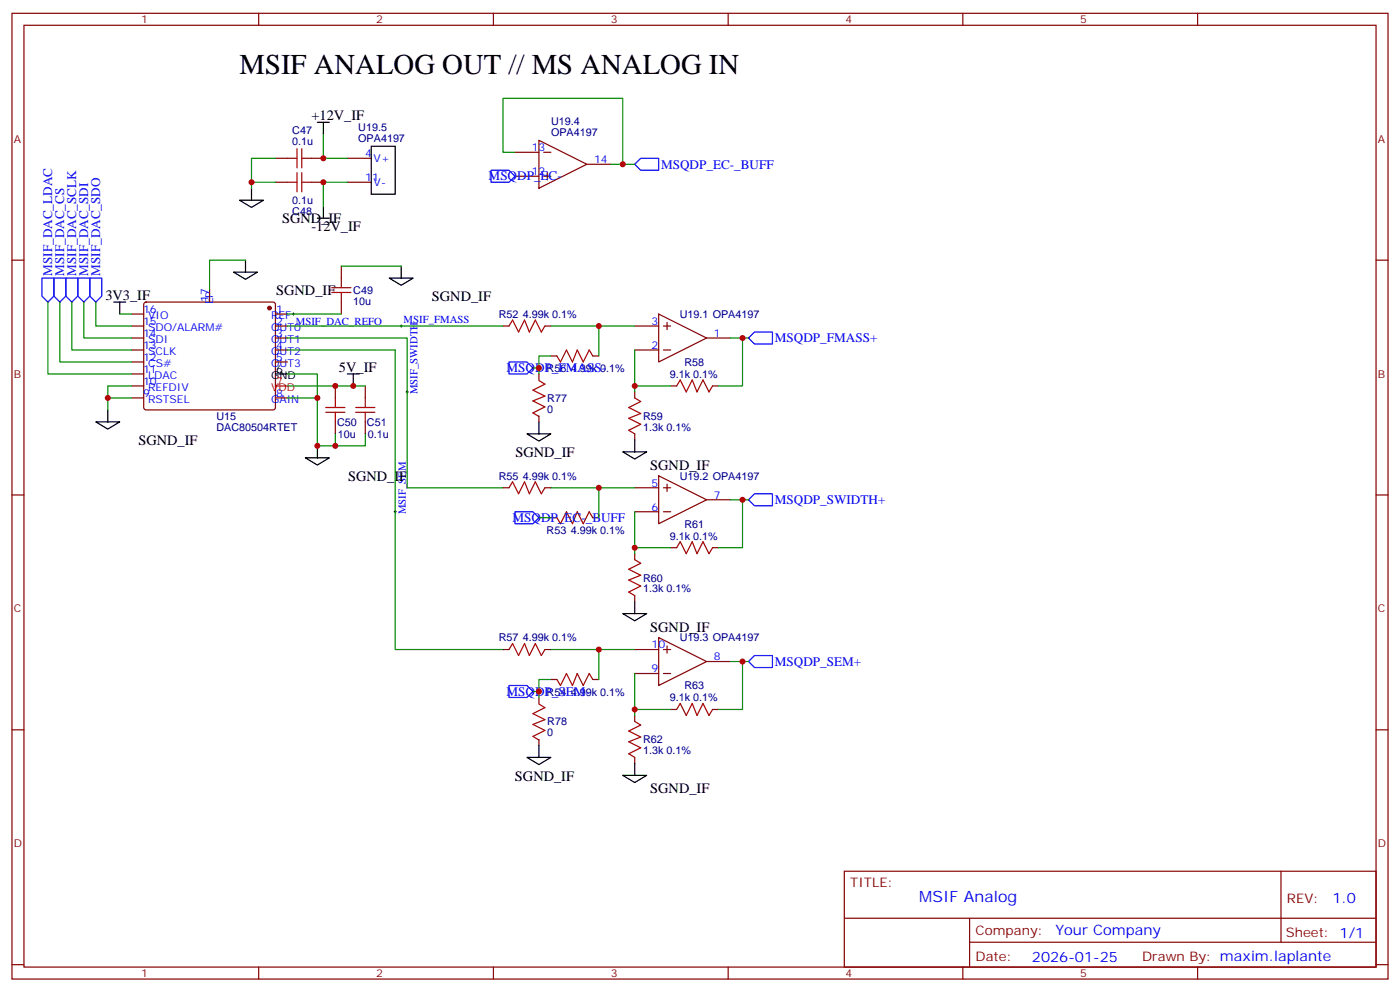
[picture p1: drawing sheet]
<svg xmlns="http://www.w3.org/2000/svg" width="412mm" height="292mm" viewBox="0 0 412 292" stroke-linecap="round" stroke-linejoin="round" font-family="sans-serif">
<g fill="none" stroke="#870000" stroke-width=".35">
<path d="M3.5 3.9h405.4v284.4h-405.4zM7.1 7.4h398.2v277.3h-398.2zM76.2 3.9v3.5M145.3 3.9v3.5M214.5 3.9v3.5M283.6 3.9v3.5M352.8 3.9v3.5M81.1 46.6h3.6M81.1 53.7h3.6M91.7 46.6h3.5M91.7 53.7h3.5M102.3 46.6h7.1"/>
<path d="M102.3 53.7h7.1M151.7 44.8h7M151.7 51.9h7M158.7 41.3l14.2 7.1-14.2 7zM160.2 44.8h2.1M160.2 51.9h2.1M161.2 50.8v2.2M172.9 48.4h7M3.5 76.6h3.6M100.5 78.4v3.5M405.3 76.6h3.6M38.8 96h3.5"/>
<path d="M38.8 99.5h3.5M38.8 92.5h3.5M42.6 89.1l.4-.2h37.4l.5 .2 .2 .5v30.4l-.2 .5-.5 .2h-37.4l-.5-.2-.2-.5v-30.4zM61.7 85.4v3.5M81.1 96h3.6M81.1 99.5h3.6M81.1 92.5h3.6M100.5 88.9v3.6M148.2 96h1.7M160.5 96h1.8M187 96h7M194 92.5l14.1 7-14.1 7.1z"/>
<path d="M195.4 96h2.2M196.5 94.9v2.1M208.1 99.5h7.1M38.8 103h3.5M38.8 113.6h3.5M38.8 106.6h3.5M38.8 117.2h3.5M38.8 110.1h3.5M81.1 103h3.6M81.1 106.6h3.6M81.1 117.2h3.6M98.8 113.6v3.6"/>
<path d="M107.6 113.6v3.6M158.7 110.1v1.8M162.3 104.8h1.7M174.6 104.8h1.8M187 103h7M187 115.4v1.8M195.4 103h2.2M197.6 113.6h1.7M209.9 113.6h1.8M98.8 124.2v3.5M107.6 124.2v3.5M158.7 122.4v1.8"/>
<path d="M187 127.7v1.8M3.5 145.7h3.6M148.2 143.6h1.7M160.5 143.6h1.8M162.3 152.4h1.7M174.6 152.4h1.8M187 143.6h7M187 150.7h7M194 140.1l14.1 7-14.1 7.1zM195.4 143.6h2.2M195.4 150.7h2.2M196.5 142.6v2.1"/>
<path d="M208.1 147.1h7.1M405.3 145.7h3.6M187 163v1.8M187 175.4v1.7M197.6 161.3h1.7M209.9 161.3h1.8M148.2 191.2h1.7M160.5 191.2h1.8M187 191.2h7M187 198.3h7M194 187.7l14.1 7.1-14.1 7zM195.4 191.2h2.2"/>
<path d="M195.4 198.3h2.2M196.5 190.2v2.1M208.1 194.8h7.1M3.5 214.9h3.6M158.7 205.4v1.7M158.7 217.7v1.8M162.3 200.1h1.7M174.6 200.1h1.8M187 210.6v1.8M197.6 208.9h1.7M209.9 208.9h1.8M405.3 214.9h3.6"/>
<path d="M187 223v1.8M248.7 256.5h156.6v28.2h-156.6zM377.3 256.5v20.9M248.7 270.4h156.5M285.6 277.4h119.6M285.6 270.4v14.1M3.5 284h3.6M76.2 284.7v3.6M145.3 284.7v3.6M214.5 284.7v3.6M283.6 284.7v3.6M352.8 284.7v3.6"/>
<path d="M405.3 284h3.6"/>
</g>
<g fill="none" stroke="#a10000" stroke-width=".35">
<path d="M84.7 46.6h2.8M84.7 53.7h2.8M87.5 43.8v5.6M87.5 50.8v5.7M88.9 46.6h2.8M88.9 43.8v5.6M88.9 50.8v5.7M88.9 53.7h2.8M97.7 86.1h5.7M97.7 84.7h5.7M100.5 81.9v2.8M100.5 86.1v2.8"/>
<path d="M149.9 96l1.1-1.8 1.8 3.6 1.7-3.6 1.4 3.6 1.8-3.6 1.8 3.6 1-1.8M96 120h5.6M98.8 117.2v2.8M104.8 120h5.6M107.6 117.2v2.8M158.7 112l1.8 1.1-3.5 1.8 3.5 1.7-3.5 1.4 3.5 1.8-3.5 1.8 1.7 1M164 104.8l1.1 1.8 1.8-3.6 1.7 3.6 1.4-3.6 1.8 3.6 1.8-3.6 1 1.8M187 117.2l1.7 1-3.5 1.8 3.5 1.7-3.5 1.5 3.5 1.7-3.5 1.8 1.8 1M199.3 113.6l1.1-1.7 1.7 3.5 1.8-3.5 1.4 3.5 1.8-3.5 1.7 3.5 1.1-1.8M96 121.4h5.6M98.8 121.4v2.8M104.8 121.4h5.6"/>
<path d="M107.6 121.4v2.8M149.9 143.6l1.1-1.7 1.8 3.5 1.7-3.5 1.4 3.5 1.8-3.5 1.8 3.5 1-1.8M164 152.4l1.1 1.8 1.8-3.5 1.7 3.5 1.4-3.5 1.8 3.5 1.8-3.5 1 1.7M187 164.8l1.7 1-3.5 1.8 3.5 1.8-3.5 1.4 3.5 1.7-3.5 1.8 1.8 1.1M199.3 161.3l1.1-1.8 1.7 3.5 1.8-3.5 1.4 3.5 1.8-3.5 1.7 3.5 1.1-1.7M149.9 191.2l1.1-1.7 1.8 3.5 1.7-3.5 1.4 3.5 1.8-3.5 1.8 3.5 1-1.8M158.7 207.3l1.8 1.1-3.5 1.7 3.5 1.8-3.5 1.4 3.5 1.8-3.5 1.7 1.7 1.1M164 200.1l1.1 1.7 1.8-3.5 1.7 3.5 1.4-3.5 1.8 3.5 1.8-3.5 1 1.8M187 212.4l1.7 1.1-3.5 1.7 3.5 1.8-3.5 1.4 3.5 1.8-3.5 1.7 1.8 1.1M199.3 208.9l1.1-1.8 1.7 3.5 1.8-3.5 1.4 3.5 1.8-3.5 1.7 3.5 1.1-1.7"/>
</g>
<g fill="none" stroke="#000" stroke-width=".35">
<path d="M93.5 36h3.5M95.2 36v3.5M70.6 58.9h7l-3.5 2.2zM74.1 55.4v3.5M109.4 43.1h7v14.1h-7zM72.3 76.6v3.5M93.5 64.2h3.5M95.2 60.7v3.5M118.2 78.4v3.5M33.5 88.9h3.5M35.3 88.9v3.6M68.8 80.1h7l-3.5 2.1z"/>
<path d="M114.7 81.9h7l-3.5 2.1zM81.1 110.1h3.6M102.3 110.1h3.5M104.1 110.1v3.5M28.2 124.2h7.1l-3.6 2.1zM31.7 120.7v3.5M90 134.8h7l-3.5 2.1zM93.5 131.3v3.5M155.2 127.7h7.1l-3.6 2.2zM158.7 124.2v3.5M183.4 133h7.1l-3.5 2.1zM187 129.5v3.5"/>
<path d="M187 177.1v3.6M183.4 180.7h7.1l-3.5 2.1zM158.7 219.5v3.5M155.2 223h7.1l-3.6 2.1zM183.4 228.3h7.1l-3.5 2.1zM187 224.8v3.5"/>
</g>
<circle cx="79.4" cy="90.7" r=".53" fill="#870000" stroke="#870000" stroke-width=".35"/>
<path d="M81.1 113.6h3.6" fill="none" stroke="#f00" stroke-width=".35"/>
<path d="M86.1 92.5h.7M86.4 92.1v.7M117.8 96h.7M118.2 95.6v.7M119.6 115.4h.7M119.9 115v.7M116.1 150.7h.7M116.4 150.3v.7" fill="none" stroke="#000" stroke-width=".29"/>
<g fill="none" stroke="#00f" stroke-width=".35">
<path d="M144.6 50.1h5.3l1.8 1.8-1.8 1.8h-5.3zM188.7 46.6h5.3v3.5h-5.3l-1.7-1.7zM12.3 81.9h3.6v5.3l-1.8 1.7-1.8-1.7zM15.9 81.9h3.5v5.3l-1.8 1.7-1.7-1.7zM19.4 81.9h3.5v5.3l-1.7 1.7-1.8-1.7zM22.9 81.9h3.6v5.3l-1.8 1.7-1.8-1.7zM26.5 81.9h3.5v5.3l-1.8 1.7-1.7-1.7zM222.2 97.8h5.3v3.5h-5.3l-1.7-1.8zM149.9 106.6h5.3l1.8 1.7-1.8 1.8h-5.3zM151.7 150.7h5.3l1.7 1.7-1.7 1.8h-5.3zM222.2 145.4h5.3v3.5h-5.3l-1.7-1.8zM222.2 193h5.3v3.5h-5.3l-1.7-1.7z"/>
<path d="M149.9 201.8h5.3l1.8 1.8-1.8 1.8h-5.3z"/>
</g>
<g fill="none" stroke="#008700" stroke-width=".35">
<path d="M95.2 39.5v7.1h7.1M74.1 53.7h7M81.1 46.6h-7v8.8M102.3 53.7h-7.1v7M151.7 44.8h-3.5v-15.8h35.2v19.4M179.9 48.4h7.1M72.3 76.6h-10.6v8.8M100.5 78.4h17.7M14.1 88.9v21.2h24.7M17.6 88.9v17.7h21.2M21.2 88.9v14.1h17.6M24.7 88.9v10.6h14.1"/>
<path d="M28.2 88.9v7.1h10.6M35.3 92.5h3.5M84.7 99.5h35.2v44.1h28.3M84.7 96h63.5M84.7 92.5h15.8M162.3 96h24.7M176.4 96v8.8M215.2 99.5h3.5v14.1h-7M218.7 99.5h1.8M38.8 117.2h-7.1v3.5M38.8 113.6h-7.1v3.6M84.7 103h31.7v88.2h31.8"/>
<path d="M84.7 110.1h8.8v21.2h14.1v-3.6M84.7 113.6h22.9M84.7 117.2h8.8M157 108.3h1.7M162.3 104.8h-3.6v5.3M187 103v12.4M187 113.6h10.6M98.8 127.7v3.6M158.7 152.4h3.6M162.3 143.6h24.7M176.4 143.6v8.8M187 150.7v12.3"/>
<path d="M215.2 147.1h3.5v14.2h-7M218.7 147.1h1.8M187 161.3h10.6M162.3 191.2h24.7M176.4 191.2v8.9M187 198.3v12.3M215.2 194.8h3.5v14.1h-7M218.7 194.8h1.8M157 203.6h1.7v1.8M162.3 200.1h-3.6v3.5M187 208.9h10.6"/>
</g>
<g fill="#c00">
<circle cx="187" cy="113.6" r=".88"/>
<circle cx="187" cy="161.3" r=".88"/>
<circle cx="187" cy="208.9" r=".88"/>
<circle cx="218.7" cy="194.8" r=".88"/>
<circle cx="218.7" cy="147.1" r=".88"/>
<circle cx="218.7" cy="99.5" r=".88"/>
<circle cx="74.1" cy="53.7" r=".88"/>
<circle cx="95.3" cy="46.6" r=".88"/>
<circle cx="95.3" cy="53.7" r=".88"/>
<circle cx="93.5" cy="117.2" r=".88"/>
<circle cx="31.8" cy="117.2" r=".88"/>
<circle cx="98.8" cy="113.6" r=".88"/>
<circle cx="104.1" cy="113.6" r=".88"/>
<circle cx="93.5" cy="131.3" r=".88"/>
<circle cx="98.8" cy="131.3" r=".88"/>
<circle cx="183.4" cy="48.4" r=".88"/>
<circle cx="176.4" cy="96" r=".88"/>
<circle cx="176.4" cy="143.6" r=".88"/>
<circle cx="176.4" cy="191.2" r=".88"/>
<circle cx="158.8" cy="108.3" r=".88"/>
<circle cx="158.8" cy="203.6" r=".88"/>
</g>
<text font-size="8.5" x="70.6" y="21.9">MSIF ANALOG OUT // MS ANALOG IN</text>
<text font-size="4.6" fill="#00f" x="270.8" y="265.5">MSIF Analog</text>
<g font-size="4.2">
<text x="91.7" y="35.3">+12V_IF</text>
<text x="83.1" y="65.7">SGND_IF</text>
<text x="91.7" y="68.1">-12V_IF</text>
<text x="31" y="88.2">3V3_IF</text>
<text x="81.4" y="86.8">SGND_IF</text>
<text x="127.2" y="88.6">SGND_IF</text>
<text x="99.8" y="109.4">5V_IF</text>
<text x="40.8" y="130.9">SGND_IF</text>
<text x="151.8" y="134.4">SGND_IF</text>
<text x="102.5" y="141.5">SGND_IF</text>
<text x="191.6" y="138.3">SGND_IF</text>
<text x="191.6" y="185.9">SGND_IF</text>
<text x="151.7" y="230">SGND_IF</text>
<text x="191.6" y="233.6">SGND_IF</text>
</g>
<g font-size="4.2" fill="#00f">
<text x="392.5" y="265.8">1.0</text>
<text x="310.9" y="275.3">Your Company</text>
<text x="304" y="283.1">2026-01-25</text>
</g>
<g font-size="3.9" fill="#00f">
<text x="143.9" y="53.1">MSQDP_EC-</text>
<text x="194.7" y="49.6">MSQDP_EC-_BUFF</text>
<text x="15.4" y="81.2" transform="rotate(-90 15.4 81.2)">MSIF_DAC_LDAC</text>
<text x="18.9" y="81.2" transform="rotate(-90 18.9 81.2)">MSIF_DAC_CS</text>
<text x="22.4" y="81.2" transform="rotate(-90 22.4 81.2)">MSIF_DAC_SCLK</text>
<text x="26" y="81.2" transform="rotate(-90 26 81.2)">MSIF_DAC_SDI</text>
<text x="29.5" y="81.2" transform="rotate(-90 29.5 81.2)">MSIF_DAC_SDO</text>
<text x="228.2" y="100.8">MSQDP_FMASS+</text>
<text x="149.2" y="109.6">MSQDP_FMASS-</text>
<text x="228.2" y="148.4">MSQDP_SWIDTH+</text>
<text x="151" y="153.7">MSQDP_EC-_BUFF</text>
<text x="228.2" y="196">MSQDP_SEM+</text>
<text x="149.2" y="204.8">MSQDP_SEM-</text>
</g>
<g font-size="3.9" fill="#800">
<text x="250.5" y="261.1">TITLE:</text>
<text x="379.1" y="265.8">REV:</text>
<text x="287.4" y="275.3">Company:</text>
<text x="378.7" y="275.9">Sheet: 1/1</text>
<text x="287.4" y="283">Date:</text>
<text x="336.4" y="283.1">Drawn By: maxim.laplante</text>
</g>
<g font-size="3.2" fill="#800">
<text x="41.6" y="6.9">1</text>
<text x="110.8" y="6.9">2</text>
<text x="179.9" y="6.9">3</text>
<text x="249.1" y="6.9">4</text>
<text x="318.2" y="6.9">5</text>
<text x="4.1" y="42">A</text>
<text x="405.9" y="42">A</text>
<text x="4.1" y="111.2">B</text>
<text x="405.9" y="111.2">B</text>
<text x="4.1" y="180.3">C</text>
<text x="405.9" y="180.3">C</text>
<text x="4.1" y="249.4">D</text>
<text x="405.9" y="249.4">D</text>
<text x="41.6" y="287.7">1</text>
<text x="110.8" y="287.7">2</text>
<text x="179.9" y="287.7">3</text>
<text x="249.1" y="287.7">4</text>
<text x="318.2" y="287.7">5</text>
</g>
<g font-size="3.2" fill="#000080">
<text x="86.1" y="39.5">C47</text>
<text x="105.5" y="41.8">OPA4197</text>
<text x="105.5" y="38.6">U19.5</text>
<text x="162.3" y="40">OPA4197</text>
<text x="162.3" y="36.8">U19.4</text>
<text x="86.1" y="42.7">0.1u</text>
<text x="86.1" y="60">0.1u</text>
<text x="86.1" y="63.2">C48</text>
<text x="104.1" y="89.7">10u</text>
<text x="104.1" y="86.6">C49</text>
<text x="146.9" y="93.6">R52</text>
<text x="154" y="93.6">4.99k 0.1%</text>
<text x="200.2" y="93.6">U19.1 OPA4197</text>
<text x="201.6" y="107.7">R58</text>
<text x="161" y="109.7">R56</text>
<text x="168.2" y="109.7">4.99k 0.1%</text>
<text x="197.3" y="111.2">9.1k 0.1%</text>
<text x="161.2" y="118.3">R77</text>
<text x="63.8" y="123.7">U15</text>
<text x="99.3" y="125.3">C50</text>
<text x="108.1" y="125.3">C51</text>
<text x="161.2" y="121.5">0</text>
<text x="189.4" y="123.6">R59</text>
<text x="63.8" y="126.9">DAC80504RTET</text>
<text x="99.6" y="128.9">10u</text>
<text x="108.4" y="128.9">0.1u</text>
<text x="189.4" y="126.8">1.3k 0.1%</text>
<text x="146.9" y="141.2">R55</text>
<text x="154" y="141.2">4.99k 0.1%</text>
<text x="200.2" y="141.2">U19.2 OPA4197</text>
<text x="201.6" y="155.3">R61</text>
<text x="161" y="157.3">R53</text>
<text x="168.2" y="157.3">4.99k 0.1%</text>
<text x="197.3" y="158.9">9.1k 0.1%</text>
<text x="189.4" y="171.2">R60</text>
<text x="189.4" y="174.4">1.3k 0.1%</text>
<text x="146.9" y="188.9">R57</text>
<text x="154" y="188.9">4.99k 0.1%</text>
<text x="200.2" y="188.9">U19.3 OPA4197</text>
<text x="201.6" y="203">R63</text>
<text x="161" y="204.9">R54</text>
<text x="168.2" y="204.9">4.99k 0.1%</text>
<text x="197.3" y="206.5">9.1k 0.1%</text>
<text x="161.2" y="213.6">R78</text>
<text x="161.2" y="216.7">0</text>
<text x="189.4" y="218.8">R62</text>
<text x="189.4" y="222">1.3k 0.1%</text>
</g>
<g font-size="3.2" fill="#00f">
<text x="107.6" y="46.2">4</text>
<text x="110.1" y="47.7">V+</text>
<text x="156.6" y="44.5">13</text>
<text x="107.6" y="53.3">11</text>
<text x="156.6" y="51.5">12</text>
<text x="175" y="48">14</text>
<text x="110.1" y="54.7">V-</text>
<text x="61.4" y="88.9" transform="rotate(-90 61.4 88.9)">17</text>
<text x="62.8" y="89.6" transform="rotate(-90 62.8 89.6)">EP</text>
<text x="42.2" y="95.6">15</text>
<text x="42.2" y="92.1">16</text>
<text x="43.6" y="93.9">VIO</text>
<text x="79.8" y="93.9">REF</text>
<text x="81.3" y="92.1">1</text>
<text x="81.3" y="95.6">2</text>
<text x="87.1" y="95.8">MSIF_DAC_REFO</text>
<text x="118.9" y="95.1">MSIF_FMASS</text>
<text x="191.9" y="95.6">3</text>
<text x="42.2" y="99.2">14</text>
<text x="43.6" y="100.9">SDI</text>
<text x="43.6" y="97.4">SDO/ALARM#</text>
<text x="79.8" y="97.4">OUT0</text>
<text x="79.8" y="100.9">OUT1</text>
<text x="81.3" y="99.2">3</text>
<text x="210.3" y="99.2">1</text>
<text x="42.2" y="106.2">12</text>
<text x="42.2" y="102.7">13</text>
<text x="43.6" y="108">CS#</text>
<text x="43.6" y="104.5">SCLK</text>
<text x="79.8" y="104.5">OUT2</text>
<text x="79.8" y="108">OUT3</text>
<text x="81.3" y="102.7">4</text>
<text x="81.3" y="106.2">5</text>
<text x="191.9" y="102.7">2</text>
<text x="42.2" y="113.3">10</text>
<text x="42.2" y="109.7">11</text>
<text x="43.6" y="111.5">LDAC</text>
<text x="42.2" y="116.8">9</text>
<text x="43.6" y="118.6">RSTSEL</text>
<text x="43.6" y="115">REFDIV</text>
<text x="79.8" y="118.6">GAIN</text>
<text x="81.3" y="116.8">8</text>
<text x="123" y="116.1" transform="rotate(-90 123 116.1)">MSIF_SWIDTH</text>
<text x="191.9" y="143.3">5</text>
<text x="210.3" y="146.8">7</text>
<text x="119.5" y="151.4" transform="rotate(-90 119.5 151.4)">MSIF_SEM</text>
<text x="191.9" y="150.3">6</text>
<text x="191.9" y="190.9">10</text>
<text x="191.9" y="197.9">9</text>
<text x="210.3" y="194.4">8</text>
</g>
<g font-size="3.2">
<text x="79.8" y="111.5">GND</text>
<text x="81.3" y="109.7">6</text>
</g>
<g font-size="3.2" fill="#f00">
<text x="81.3" y="113.3">7</text>
<text x="79.8" y="115">VDD</text>
</g>
</svg>
